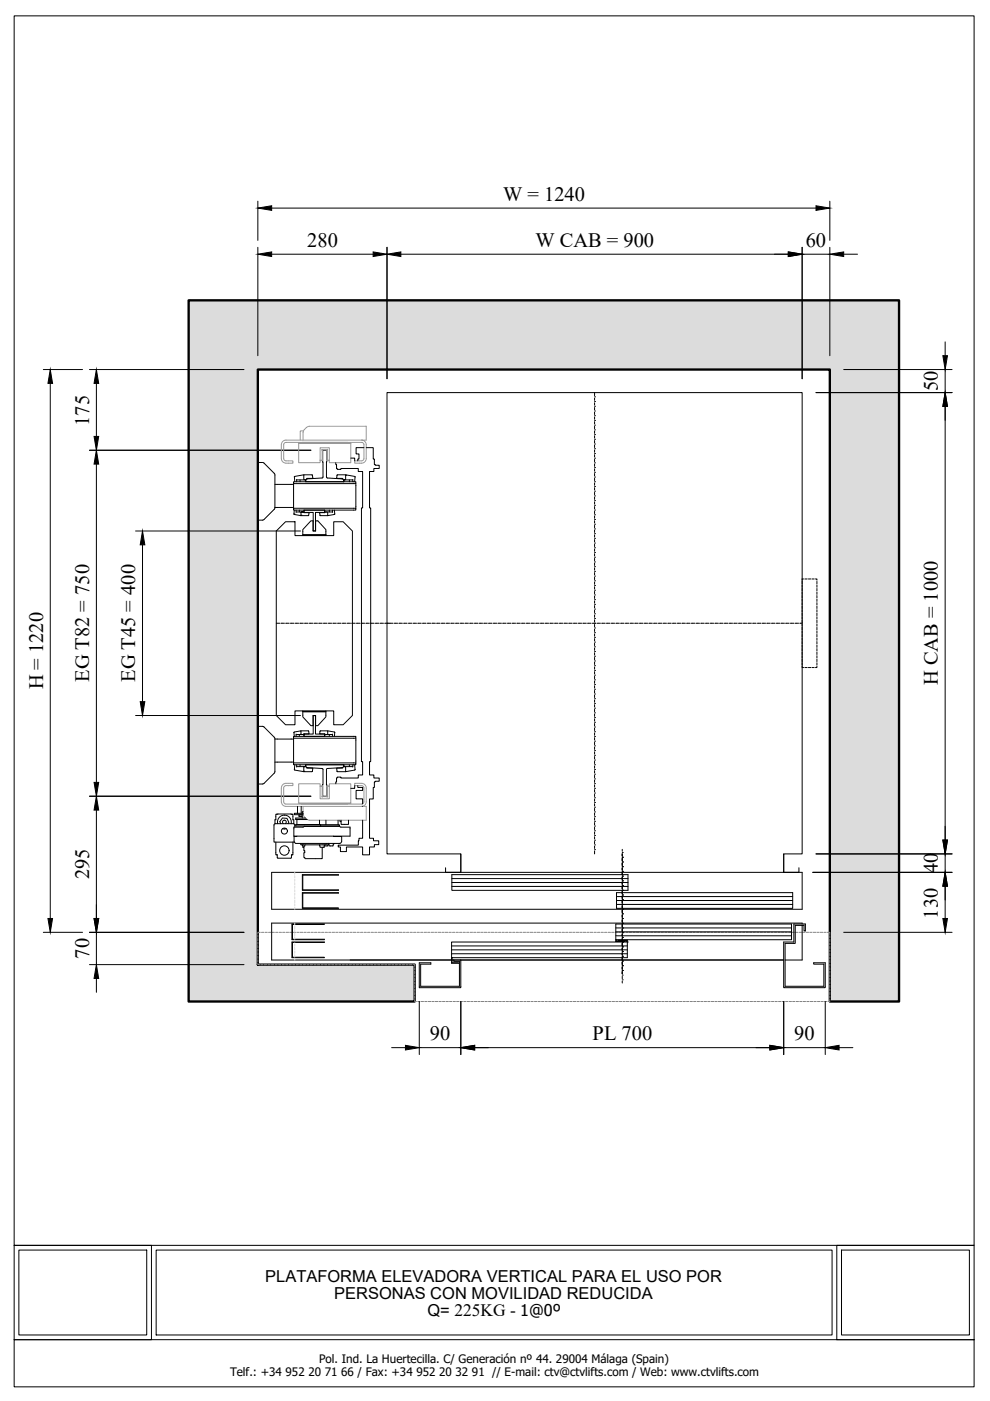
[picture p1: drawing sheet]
<svg xmlns="http://www.w3.org/2000/svg" width="210mm" height="297mm" viewBox="0 0 210 297" stroke-linecap="round" stroke-linejoin="round" font-family="sans-serif">
<!-- layer: CABINA -->
<g fill="none" stroke="#000" stroke-width=".21">
<path d="M170.1 123.3v.5M170.1 124v.5M170.1 124.8v.5M170.1 125.5v.5M170.1 126.3v.5M170.1 127v.5M170.1 127.8v.5M170.1 128.5v.5M170.1 129.3v.5M170.1 130v.5M170.1 130.8v.5M170.1 131.5v.5"/>
<path d="M170.1 132.3v.5M170.1 133v.5M170.1 133.8v.5M170.1 134.5v.5M170.1 135.3v.5M170.1 136v.5M170.1 136.8v.5M170.1 137.5v.5M170.1 138.3v.5M170.1 139v.5M170.1 139.8v.5M170.4 122.8h-.3v.2"/>
<path d="M170.6 122.8h.5M171.4 122.8h.5M172.1 122.8h.5M172.9 122.8h.3v.2M173.2 123.3v.5M173.2 124v.5M173.2 124.8v.5M173.2 125.5v.5M173.2 126.3v.5M173.2 127v.5M173.2 127.8v.5M173.2 128.5v.5"/>
<path d="M173.2 129.3v.5M173.2 130v.5M173.2 130.8v.5M173.2 131.5v.5M173.2 132.3v.5M173.2 133v.5M173.2 133.8v.5M173.2 134.5v.5M173.2 135.3v.5M173.2 136v.5M173.2 136.8v.5M173.2 137.5v.5"/>
<path d="M173.2 138.3v.5M173.2 139v.5M173.2 139.8v.5M170.1 141.3v.2h.3M170.1 140.5v.5M170.6 141.5h.5M171.4 141.5h.5M172.1 141.5h.5M173.2 141.3v.2h-.3M173.2 140.5v.5M94.5 184v1h3.2v-4h-15.6v-97.8h88v97.8h-3.9v4h3.2v-1"/>
</g>
<!-- layer: SOMBREADO -->
<g fill="#dcdcdc" stroke="#dcdcdc" stroke-width=".21">
<path d="M40 63.7l150.6 14.7v-14.7zM40 63.7l150.6 14.7h-150.6z"/>
<path d="M175.9 78.4l14.7 119.3v-119.3zM175.9 78.4l14.7 119.3h-14.7z"/>
<path d="M40 78.4l14.7 119.3v-119.3zM40 78.4l14.7 119.3h-14.7z"/>
<path d="M40 197.7l14.7 6.8v-6.8zM40 197.7l14.7 6.8h-14.7z"/>
<path d="M175.9 197.7l14.7 14.6v-14.6zM175.9 197.7l14.7 14.6h-14.7z"/>
<path d="M40 204.5l47.9 7.8v-7.8zM40 204.5l47.9 7.8h-47.9z"/>
</g>
<!-- layer: MUROS -->
<path d="M40 63.7h150.6v148.6h-14.7v-133.9h-121.2v126.1h33.2v7.8h-47.9z" fill="none" stroke="#000" stroke-width=".5"/>
<!-- layer: AUX-0 -->
<g fill="none" stroke="#808080" stroke-width=".21">
<path d="M54.7 198.2v.5M54.7 199v.5M54.7 199.7v.5M55.2 197.7h-.5v.3M55.4 197.7h.5M56.2 197.7h.5M56.9 197.7h.5M57.7 197.7h.5M58.4 197.7h.5M59.2 197.7h.5M59.9 197.7h.5M60.7 197.7h.5"/>
<path d="M61.4 197.7h.5M62.2 197.7h.5M62.9 197.7h.5M63.7 197.7h.5M64.4 197.7h.5M65.2 197.7h.5M65.9 197.7h.5M66.7 197.7h.5M67.4 197.7h.5M68.2 197.7h.5M68.9 197.7h.5M69.7 197.7h.5"/>
<path d="M70.4 197.7h.5M71.2 197.7h.5M71.9 197.7h.5M72.7 197.7h.5M73.4 197.7h.5M74.2 197.7h.5M74.9 197.7h.5M75.7 197.7h.5M76.4 197.7h.5M77.2 197.7h.5M77.9 197.7h.5M78.7 197.7h.5"/>
<path d="M79.4 197.7h.5M80.2 197.7h.5M80.9 197.7h.5M81.7 197.7h.5M82.4 197.7h.5M83.2 197.7h.5M83.9 197.7h.5M84.7 197.7h.5M85.4 197.7h.5M86.2 197.7h.5M86.9 197.7h.5M87.7 197.7h.5"/>
<path d="M88.4 197.7h.5M89.2 197.7h.5M89.9 197.7h.5M90.7 197.7h.5M91.4 197.7h.5M92.2 197.7h.5M92.9 197.7h.5M93.7 197.7h.5M94.4 197.7h.5M95.2 197.7h.5M95.9 197.7h.5M96.7 197.7h.5"/>
<path d="M97.4 197.7h.5M98.2 197.7h.5M98.9 197.7h.5M99.7 197.7h.5M100.4 197.7h.5M101.2 197.7h.5M101.9 197.7h.5M102.7 197.7h.5M103.4 197.7h.5M104.2 197.7h.5M104.9 197.7h.5M105.7 197.7h.5"/>
<path d="M106.4 197.7h.5M107.2 197.7h.5M107.9 197.7h.5M108.7 197.7h.5M109.4 197.7h.5M110.2 197.7h.5M110.9 197.7h.5M111.7 197.7h.5M112.4 197.7h.5M113.2 197.7h.5M113.9 197.7h.5M114.7 197.7h.5"/>
<path d="M115.4 197.7h.5M116.2 197.7h.5M116.9 197.7h.5M117.7 197.7h.5M118.4 197.7h.5M119.2 197.7h.5M119.9 197.7h.5M120.7 197.7h.5M121.4 197.7h.5M122.2 197.7h.5M122.9 197.7h.5M123.7 197.7h.5"/>
<path d="M124.4 197.7h.5M125.2 197.7h.5M125.9 197.7h.5M126.7 197.7h.5M127.4 197.7h.5M128.2 197.7h.5M128.9 197.7h.5M129.7 197.7h.5M130.4 197.7h.5M131.2 197.7h.5M131.9 197.7h.5M132.7 197.7h.5"/>
<path d="M133.4 197.7h.5M134.2 197.7h.5M134.9 197.7h.5M135.7 197.7h.5M136.4 197.7h.5M137.2 197.7h.5M137.9 197.7h.5M138.7 197.7h.5M139.4 197.7h.5M140.2 197.7h.5M140.9 197.7h.5M141.7 197.7h.5"/>
<path d="M142.4 197.7h.5M143.2 197.7h.5M143.9 197.7h.5M144.7 197.7h.5M145.4 197.7h.5M146.2 197.7h.5M146.9 197.7h.5M147.7 197.7h.5M148.4 197.7h.5M149.2 197.7h.5M149.9 197.7h.5M150.7 197.7h.5"/>
<path d="M151.4 197.7h.5M152.2 197.7h.5M152.9 197.7h.5M153.7 197.7h.5M154.4 197.7h.5M155.2 197.7h.5M155.9 197.7h.5M156.7 197.7h.5M157.4 197.7h.5M158.2 197.7h.5M158.9 197.7h.5M159.7 197.7h.5"/>
<path d="M160.4 197.7h.5M161.2 197.7h.5M161.9 197.7h.5M162.7 197.7h.5M163.4 197.7h.5M164.2 197.7h.5M164.9 197.7h.5M165.7 197.7h.5M166.4 197.7h.5M167.2 197.7h.5M167.9 197.7h.5M168.7 197.7h.5"/>
<path d="M169.4 197.7h.5M170.2 197.7h.5M170.9 197.7h.5M171.7 197.7h.5M172.4 197.7h.5M173.2 197.7h.5M173.9 197.7h.5M174.7 197.7h.5M175.4 197.7h.5v.4M175.9 198.4v.5M175.9 199.1v.5M175.9 199.9v.5"/>
<path d="M54.7 204.2v.3h.3M54.7 200.5v.5M54.7 201.2v.5M54.7 202v.5M54.7 202.7v.5M54.7 203.5v.5M55.3 204.5h.5M56 204.5h.5M56.8 204.5h.5M57.5 204.5h.5M58.3 204.5h.5M59 204.5h.5"/>
<path d="M59.8 204.5h.5M60.5 204.5h.5M61.3 204.5h.5M62 204.5h.5M62.8 204.5h.5M63.5 204.5h.5M64.3 204.5h.5M65 204.5h.5M65.8 204.5h.5M66.5 204.5h.5M67.3 204.5h.5M68 204.5h.5"/>
<path d="M68.8 204.5h.5M69.5 204.5h.5M70.3 204.5h.5M71 204.5h.5M71.8 204.5h.5M72.5 204.5h.5M73.3 204.5h.5M74 204.5h.5M74.8 204.5h.5M75.5 204.5h.5M76.3 204.5h.5M77 204.5h.5"/>
<path d="M77.8 204.5h.5M78.5 204.5h.5M79.3 204.5h.5M80 204.5h.5M80.8 204.5h.5M81.5 204.5h.5M82.3 204.5h.5M83 204.5h.5M83.8 204.5h.5M84.5 204.5h.5M85.3 204.5h.5M86 204.5h.5"/>
<path d="M86.8 204.5h.5M87.5 204.5h.4v.4M87.9 211.9v.4h.4M87.9 205.2v.5M87.9 205.9v.5M87.9 206.7v.5M87.9 207.4v.5M87.9 208.2v.5M87.9 208.9v.5M87.9 209.7v.5M87.9 210.4v.5M87.9 211.2v.5"/>
<path d="M88.6 212.3h.5M89.3 212.3h.5M90.1 212.3h.5M90.8 212.3h.5M91.6 212.3h.5M92.3 212.3h.5M93.1 212.3h.5M93.8 212.3h.5M94.6 212.3h.5M95.3 212.3h.5M96.1 212.3h.5M96.8 212.3h.5"/>
<path d="M97.6 212.3h.5M98.3 212.3h.5M99.1 212.3h.5M99.8 212.3h.5M100.6 212.3h.5M101.3 212.3h.5M102.1 212.3h.5M102.8 212.3h.5M103.6 212.3h.5M104.3 212.3h.5M105.1 212.3h.5M105.8 212.3h.5"/>
<path d="M106.6 212.3h.5M107.3 212.3h.5M108.1 212.3h.5M108.8 212.3h.5M109.6 212.3h.5M110.3 212.3h.5M111.1 212.3h.5M111.8 212.3h.5M112.6 212.3h.5M113.3 212.3h.5M114.1 212.3h.5M114.8 212.3h.5"/>
<path d="M115.6 212.3h.5M116.3 212.3h.5M117.1 212.3h.5M117.8 212.3h.5M118.6 212.3h.5M119.3 212.3h.5M120.1 212.3h.5M120.8 212.3h.5M121.6 212.3h.5M122.3 212.3h.5M123.1 212.3h.5M123.8 212.3h.5"/>
<path d="M124.6 212.3h.5M125.3 212.3h.5M126.1 212.3h.5M126.8 212.3h.5M127.6 212.3h.5M128.3 212.3h.5M129.1 212.3h.5M129.8 212.3h.5M130.6 212.3h.5M131.3 212.3h.5M132.1 212.3h.5M132.8 212.3h.5"/>
<path d="M133.6 212.3h.5M134.3 212.3h.5M135.1 212.3h.5M135.8 212.3h.5M136.6 212.3h.5M137.3 212.3h.5M138.1 212.3h.5M138.8 212.3h.5M139.6 212.3h.5M140.3 212.3h.5M141.1 212.3h.5M141.8 212.3h.5"/>
<path d="M142.6 212.3h.5M143.3 212.3h.5M144.1 212.3h.5M144.8 212.3h.5M145.6 212.3h.5M146.3 212.3h.5M147.1 212.3h.5M147.8 212.3h.5M148.6 212.3h.5M149.3 212.3h.5M150.1 212.3h.5M150.8 212.3h.5"/>
<path d="M151.6 212.3h.5M152.3 212.3h.5M153.1 212.3h.5M153.8 212.3h.5M154.6 212.3h.5M155.3 212.3h.5M156.1 212.3h.5M156.8 212.3h.5M157.6 212.3h.5M158.3 212.3h.5M159.1 212.3h.5M159.8 212.3h.5"/>
<path d="M160.6 212.3h.5M161.3 212.3h.5M162.1 212.3h.5M162.8 212.3h.5M163.6 212.3h.5M164.3 212.3h.5M165.1 212.3h.5M165.8 212.3h.5M166.6 212.3h.5M167.3 212.3h.5M168.1 212.3h.5M168.8 212.3h.5"/>
<path d="M169.6 212.3h.5M170.3 212.3h.5M171.1 212.3h.5M171.8 212.3h.5M172.6 212.3h.5M173.3 212.3h.5M174.1 212.3h.5M174.8 212.3h.5M175.9 211.9v.4h-.3M175.9 200.6v.5M175.9 201.4v.5M175.9 202.1v.5"/>
<path d="M175.9 202.9v.5M175.9 203.6v.5M175.9 204.4v.5M175.9 205.1v.5M175.9 205.9v.5M175.9 206.6v.5M175.9 207.4v.5M175.9 208.1v.5M175.9 208.9v.5M175.9 209.6v.5M175.9 210.4v.5M175.9 211.1v.5"/>
</g>
<!-- layer: EJES -->
<g fill="none" stroke="#000" stroke-width=".21">
<path d="M126.1 84.1h.1M126.1 85.1h.1M126.1 86.1h.1M126.1 87.1h.1M126.1 88.1h.1M126.1 89.1h.1M126.1 90.1h.1M126.1 91.1h.1M126.1 92.1h.1M126.1 93.1h.1M126.1 94.1h.1M126.1 95.1h.1"/>
<path d="M126.1 96.1h.1M126.1 97.1h.1M126.1 98.1h.1M126.1 99.1h.1M126.1 83.2v.7M126.1 84.4v.5M126.1 85.4v.5M126.1 86.4v.5M126.1 87.4v.5M126.1 88.4v.5M126.1 89.4v.5M126.1 90.4v.5"/>
<path d="M126.1 91.4v.5M126.1 92.4v.5M126.1 93.4v.5M126.1 94.4v.5M126.1 95.4v.5M126.1 96.4v.5M126.1 97.4v.5M126.1 98.4v.5M126.1 99.4v.5M126.1 100.1h.1M126.1 101.1h.1M126.1 102.1h.1"/>
<path d="M126.1 103.1h.1M126.1 104.1h.1M126.1 105.1h.1M126.1 106.1h.1M126.1 107.1h.1M126.1 108.1h.1M126.1 109.1h.1M126.1 110.1h.1M126.1 111.1h.1M126.1 112.1h.1M126.1 113.1h.1M126.1 114.1h.1"/>
<path d="M126.1 115.1h.1M126.1 116.1h.1M126.1 117.1h.1M126.1 118.1h.1M126.1 119.1h.1M126.1 100.4v.5M126.1 101.4v.5M126.1 102.4v.5M126.1 103.4v.5M126.1 104.4v.5M126.1 105.4v.5M126.1 106.4v.5"/>
<path d="M126.1 107.4v.5M126.1 108.4v.5M126.1 109.4v.5M126.1 110.4v.5M126.1 111.4v.5M126.1 112.4v.5M126.1 113.4v.5M126.1 114.4v.5M126.1 115.4v.5M126.1 116.4v.5M126.1 117.4v.5M126.1 118.4v.5"/>
<path d="M126.1 119.4v.5M58.6 132.1h.7M59.6 132.1h.1M59.8 132.1h.5M60.6 132.1h.1M60.8 132.1h.5M61.6 132.1h.1M61.8 132.1h.5M62.6 132.1h.1M62.8 132.1h.5M63.6 132.1h.1M63.8 132.1h.5"/>
<path d="M64.6 132.1h.1M64.8 132.1h.5M65.6 132.1h.1M65.8 132.1h.5M66.6 132.1h.1M66.8 132.1h.5M67.6 132.1h.1M67.8 132.1h.5M68.6 132.1h.1M68.8 132.1h.5M69.6 132.1h.1M69.8 132.1h.5"/>
<path d="M70.6 132.1h.1M70.8 132.1h.5M71.6 132.1h.1M71.8 132.1h.5M72.6 132.1h.1M72.8 132.1h.5M73.6 132.1h.1M73.8 132.1h.5M74.6 132.1h.1M74.8 132.1h.5M75.6 132.1h.1M75.8 132.1h.5"/>
<path d="M76.6 132.1h.1M76.8 132.1h.5M77.6 132.1h.1M77.8 132.1h.5M78.6 132.1h.1M78.8 132.1h.5M79.6 132.1h.1M79.8 132.1h.5M80.6 132.1h.1M80.8 132.1h.5M81.6 132.1h.1M81.8 132.1h.7"/>
<path d="M82.6 132.1h.1M82.8 132.1h.5M83.6 132.1h.1M83.8 132.1h.5M84.6 132.1h.1M84.8 132.1h.5M85.6 132.1h.1M85.8 132.1h.5M86.6 132.1h.1M86.8 132.1h.5M87.6 132.1h.1M87.8 132.1h.5"/>
<path d="M88.6 132.1h.1M88.8 132.1h.5M89.6 132.1h.1M89.8 132.1h.5M90.6 132.1h.1M90.8 132.1h.5M91.6 132.1h.1M91.8 132.1h.5M92.6 132.1h.1M92.8 132.1h.5M93.6 132.1h.1M93.8 132.1h.5"/>
<path d="M94.6 132.1h.1M94.8 132.1h.5M95.6 132.1h.1M95.8 132.1h.5M96.6 132.1h.1M96.8 132.1h.5M97.6 132.1h.1M97.8 132.1h.5M98.6 132.1h.1M98.8 132.1h.5M99.6 132.1h.1M99.8 132.1h.5"/>
<path d="M100.6 132.1h.1M100.8 132.1h.5M101.6 132.1h.1M101.8 132.1h.5M102.6 132.1h.1M102.8 132.1h.5M103.6 132.1h.1M103.8 132.1h.5M104.6 132.1h.1M104.8 132.1h.5M105.6 132.1h.1M105.8 132.1h.5"/>
<path d="M106.6 132.1h.1M106.8 132.1h.5M107.6 132.1h.1M107.8 132.1h.5M108.6 132.1h.1M108.8 132.1h.5M109.6 132.1h.1M109.8 132.1h.5M110.6 132.1h.1M110.8 132.1h.5M111.6 132.1h.1M111.8 132.1h.5"/>
<path d="M112.6 132.1h.1M112.8 132.1h.5M113.6 132.1h.1M113.8 132.1h.5M114.6 132.1h.1M114.8 132.1h.5M115.6 132.1h.1M115.8 132.1h.5M116.6 132.1h.1M116.8 132.1h.5M117.6 132.1h.1M117.8 132.1h.5"/>
<path d="M118.6 132.1h.1M118.8 132.1h.5M119.6 132.1h.1M119.8 132.1h.5M120.6 132.1h.1M120.8 132.1h.5M121.6 132.1h.1M121.8 132.1h.5M122.6 132.1h.1M122.8 132.1h.5M123.6 132.1h.1M123.8 132.1h.5"/>
<path d="M124.6 132.1h.1M124.8 132.1h.5M125.6 132.1h.1M125.8 132.1h.5M126.1 120.1h.1M126.1 121.1h.1M126.1 122.1h.1M126.1 123.1h.1M126.1 124.1h.1M126.1 125.1h.1M126.1 126.1h.1M126.1 127.1h.1"/>
<path d="M126.1 128.1h.1M126.1 129.1h.1M126.1 130.1h.1M126.1 131.1h.1M126.1 132.1h.1M126.1 133.1h.1M126.1 134.1h.1M126.1 135.1h.1M126.1 136.1h.1M126.1 137.1h.1M126.1 138.1h.1M126.1 139.1h.1"/>
<path d="M126.1 120.4v.5M126.1 121.4v.5M126.1 122.4v.5M126.1 123.4v.5M126.1 124.4v.5M126.1 125.4v.5M126.1 126.4v.5M126.1 127.4v.5M126.1 128.4v.5M126.1 129.4v.5M126.1 130.4v.5M126.1 131.4v.5"/>
<path d="M126.1 132.4v.5M126.1 133.4v.5M126.1 134.4v.5M126.1 135.4v.5M126.1 136.4v.5M126.1 137.4v.5M126.1 138.4v.5M126.1 139.4v.5M126.6 132.1h.1M126.8 132.1h.5M127.6 132.1h.1M127.8 132.1h.5"/>
<path d="M128.6 132.1h.1M128.8 132.1h.5M129.6 132.1h.1M129.8 132.1h.5M130.6 132.1h.1M130.8 132.1h.5M131.6 132.1h.1M131.8 132.1h.5M132.6 132.1h.1M132.8 132.1h.5M133.6 132.1h.1M133.8 132.1h.5"/>
<path d="M134.6 132.1h.1M134.8 132.1h.5M135.6 132.1h.1M135.8 132.1h.5M136.6 132.1h.1M136.8 132.1h.5M137.6 132.1h.1M137.8 132.1h.5M138.6 132.1h.1M138.8 132.1h.5M139.6 132.1h.1M139.8 132.1h.5"/>
<path d="M140.6 132.1h.1M140.8 132.1h.5M141.6 132.1h.1M141.8 132.1h.5M142.6 132.1h.1M142.8 132.1h.5M143.6 132.1h.1M143.8 132.1h.5M144.6 132.1h.1M144.8 132.1h.5M145.6 132.1h.1M145.8 132.1h.5"/>
<path d="M146.6 132.1h.1M146.8 132.1h.5M147.6 132.1h.1M147.8 132.1h.5M148.6 132.1h.1M148.8 132.1h.5M149.6 132.1h.1M149.8 132.1h.5M150.6 132.1h.1M150.8 132.1h.5M151.6 132.1h.1M151.8 132.1h.5"/>
<path d="M152.6 132.1h.1M152.8 132.1h.5M153.6 132.1h.1M153.8 132.1h.5M154.6 132.1h.1M154.8 132.1h.5M155.6 132.1h.1M155.8 132.1h.5M156.6 132.1h.1M156.8 132.1h.5M157.6 132.1h.1M157.8 132.1h.5"/>
<path d="M158.6 132.1h.1M158.8 132.1h.5M159.6 132.1h.1M159.8 132.1h.5M160.6 132.1h.1M160.8 132.1h.5M161.6 132.1h.1M161.8 132.1h.5M162.6 132.1h.1M162.8 132.1h.5M163.6 132.1h.1M163.8 132.1h.5"/>
<path d="M164.6 132.1h.1M164.8 132.1h.5M165.6 132.1h.1M165.8 132.1h.5M166.6 132.1h.1M166.8 132.1h.5M167.6 132.1h.1M167.8 132.1h.5M168.6 132.1h.1M168.8 132.1h.5M169.6 132.1h.1M169.8 132.1h.3"/>
<path d="M126.1 140.1h.1M126.1 141.1h.1M126.1 142.1h.1M126.1 143.1h.1M126.1 144.1h.1M126.1 145.1h.1M126.1 146.1h.1M126.1 147.1h.1M126.1 148.1h.1M126.1 149.1h.1M126.1 150.1h.1M126.1 151.1h.1"/>
<path d="M126.1 152.1h.1M126.1 153.1h.1M126.1 154.1h.1M126.1 155.1h.1M126.1 156.1h.1M126.1 157.1h.1M126.1 158.1h.1M126.1 159.1h.1M126.1 140.4v.5M126.1 141.4v.5M126.1 142.4v.5M126.1 143.4v.5"/>
<path d="M126.1 144.4v.5M126.1 145.4v.5M126.1 146.4v.5M126.1 147.4v.5M126.1 148.4v.5M126.1 149.4v.5M126.1 150.4v.5M126.1 151.4v.5M126.1 152.4v.5M126.1 153.4v.5M126.1 154.4v.5M126.1 155.4v.5"/>
<path d="M126.1 156.4v.5M126.1 157.4v.5M126.1 158.4v.5M126.1 159.4v.5M126.1 160.1h.1M126.1 161.1h.1M126.1 162.1h.1M126.1 163.1h.1M126.1 164.1h.1M126.1 165.1h.1M126.1 166.1h.1M126.1 167.1h.1"/>
<path d="M126.1 168.1h.1M126.1 169.1h.1M126.1 170.1h.1M126.1 171.1h.1M126.1 172.1h.1M126.1 173.1h.1M126.1 174.1h.1M126.1 175.1h.1M126.1 176.1h.1M126.1 177.1h.1M126.1 178.1h.1M126.1 179.1h.1"/>
<path d="M126.1 160.4v.5M126.1 161.4v.5M126.1 162.4v.5M126.1 163.4v.5M126.1 164.4v.5M126.1 165.4v.5M126.1 166.4v.5M126.1 167.4v.5M126.1 168.4v.5M126.1 169.4v.5M126.1 170.4v.5M126.1 171.4v.5"/>
<path d="M126.1 172.4v.5M126.1 173.4v.5M126.1 174.4v.5M126.1 175.4v.5M126.1 176.4v.5M126.1 177.4v.5M126.1 178.4v.5M126.1 179.4v.5M126.1 180.1h.1M126.1 180.4v.6M131.9 180.7h.1M131.9 181.7h.1"/>
<path d="M131.9 182.7h.1M131.9 183.7h.1M131.9 184.7h.1M131.9 185.7h.1M131.9 186.7h.1M131.9 187.8h.1M131.9 188.8h.1M131.9 189.8h.1M131.9 190.7h.1M131.9 191.7h.1M131.9 192.7h.1M131.9 193.7h.1"/>
<path d="M131.9 194.7h.1M131.9 195.7h.1M131.9 196.7h.1M131.9 197.7h.1M131.9 198.7h.1M131.9 199.7h.1M131.9 184.8h.1M131.9 185.8h.1M131.9 191.8h.1M131.9 192.8h.1M131.9 199.8h.1M131.9 180.1v.4"/>
<path d="M131.9 181v.5M131.9 182v.5M131.9 183v.5M131.9 184v.5M131.9 185v.5M131.9 186v.5M131.9 187v.5M131.9 188v.5M131.9 189v.5M131.9 190v.5M131.9 191v.5M131.9 192v.5"/>
<path d="M131.9 193v.5M131.9 194v.5M131.9 195v.5M131.9 196v.5M131.9 197v.5M131.9 198v.5M131.9 199v.5M131.9 200.7h.1M131.9 201.7h.1M131.9 202.7h.1M131.9 203.7h.1M131.9 204.7h.1"/>
<path d="M131.9 205.7h.1M131.9 206.7h.1M131.9 207.7h.1M131.9 200v.5M131.9 201v.5M131.9 202v.5M131.9 203v.5M131.9 204v.5M131.9 205v.5M131.9 206v.5M131.9 207v.5M131.9 208v.4"/>
</g>
<!-- layer: COTAS -->
<g fill="none" stroke="#000" stroke-width=".21">
<path d="M54.7 42.7v8.3M54.7 52.4v23M57.6 44.1h115.4M57.6 53.9h21.5M82.1 52.4v27.9M85 53.9h82.1M170.1 53.9h5.8M170.1 52.4v27.9M175.9 42.7v8.3M175.9 52.4v23M178.9 53.9h2.9M9.2 78.4h8.3"/>
<path d="M19 78.4h32.7M178.9 78.4h23M200.4 72.5v2.9M200.4 78.4v4.8M10.7 81.3v113.4M19 95.5h46.9M20.4 81.3v11.2M20.4 98.4v67.5M173 83.2h28.9M200.4 86.2v91.9M28.7 112.6h35M30.2 115.5v33.3"/>
<path d="M28.7 151.7h35M19 168.8h46.9M20.4 171.8v22.9M9.2 197.7h8.3M19 197.7h32.7M20.4 197.7v6.8M172.3 185h29.6M173 181h28.9M178.9 197.7h23M200.4 181v4M200.4 187.9v6.8M19 204.5h32.7"/>
<path d="M20.4 207.5v2.9M88.9 212.3v11.3M97.7 212.3v11.3M166.2 212.3v11.3M175 212.3v11.3M83 222.1h3M88.9 222.1h8.8M100.6 222.1h62.6M166.2 222.1h8.8M177.9 222.1h2.9"/>
</g>
<g fill="#000" stroke="#000" stroke-width=".21">
<path d="M54.7 44.1l2.9-.5v1zM54.7 53.9l2.9-.5v1zM79.1 53.4l3 .5-3 .5zM82.1 53.9l2.9-.5v1zM167.1 53.4l3 .5-3 .5zM173 43.6l2.9 .5-2.9 .5zM175.9 53.9l3-.5v1zM199.9 75.4h1l-.5 3zM10.7 78.4l.4 2.9h-.9zM20.4 78.4l.5 2.9h-1zM19.9 92.5h1l-.5 3zM20.4 95.5l.5 2.9h-1z"/>
<path d="M200.4 83.2l.5 3h-1zM30.2 112.6l.5 2.9h-1zM29.7 148.8h1l-.5 2.9zM19.9 165.9h1l-.5 2.9zM20.4 168.8l.5 3h-1zM199.9 178.1h1l-.5 2.9zM10.2 194.7h.9l-.4 3zM19.9 194.7h1l-.5 3zM200.4 185l.5 2.9h-1zM199.9 194.7h1l-.5 3zM20.4 204.5l.5 3h-1zM86 221.6l2.9 .5-2.9 .5z"/>
<path d="M97.7 222.1l2.9-.5v1zM163.2 221.6l3 .5-3 .5zM175 222.1l2.9-.5v1z"/>
</g>
<!-- layer: SOPORTES -->
<g fill="none" stroke="#000" stroke-width=".21">
<path d="M54.7 98.1h.9l.4 .1 2.1 2.2 .2 .3v7.1l-2.3 2.3-.4 .2h-.9zM58.3 107.6h3.9M58.3 102.7h3.9M62.2 102.1h13.2v.4h-13.2zM62.2 107.8h13.2v.4h-13.2zM62.2 102.5v5.3M62.3 109h.1M62.4 108.2l-.1 .8M62.4 101.1h.1M62.4 101.1l.1 1M62.8 108.5h1.5l-.5 .1v.7l-1.5-.3M62.8 108.2v.4"/>
<path d="M62.9 101.6v.5M63.5 108.2v.3M63.6 101.7v.4M63.8 109.2h.1M64.3 108.5l.1 .2h1.1l-.1 .5M64.4 100.7l-2 .4M64.4 108.2v.5M64.8 101.7v.4M65.4 109.2l-1.6 .1M65.4 109.2h.1M66.2 101.4h-1.2v.2M66.2 100.8h.1"/>
<path d="M66.2 100.8l-1.8-.1v.9l.5 .1h-2M66.2 100.8v.6M67.9 109.2h.1M68.8 108.7l.1-.2 .6 .1v.7l-1.6-.1M68.8 108.7h-1l.1 .5M68.8 108.2v.5M69 108.5h1.5M69.8 108.2v.3M70.5 108.2v.4M70.9 109.1l-1.4 .2M70.9 108.2l.1 .8M71 109h.1"/>
<path d="M71 109l-.1 .1M71.5 100.8v.6M71.5 100.8h.1M71.5 101.4h1.1l.1 .2M72.9 101.7v.4M73.3 100.8h.1M73.3 100.8v.9h-.5h2M73.3 100.8l2 .3M73.3 100.7l-1.8 .1M74.1 101.7v.4M74.8 101.6v.5M75.3 101.1l-.1 1"/>
<path d="M75.3 101.1h.1M75.4 102.5v5.3M54.7 154l1.3 .1 2.1 2.2 .2 .4v7.1l-2.3 2.3-.4 .1h-.9zM58.3 156.7h3.9M62.2 156.1h13.2v.4h-13.2zM62.2 156.5v5.3M62.3 155.3l.1 .8M62.3 155.3h.1M62.3 155.3l1.5-.3v.7h.5h-1.5M62.8 155.6v.5M63.5 155.7v.4M63.8 155h1.6"/>
<path d="M64.4 155.6v.5M65.4 155.1l.1 .5h-1.1l-.1 .1M65.4 155v.1M67.9 155v.1M67.9 155h1.6v.6l-.6 .1-.1-.1h-.9zM68.8 155.6v.5M69 155.7h1.5M69.5 155l1.4 .2M69.8 155.7v.4M70.5 155.6v.5M70.9 155.2l.1 .1M71 155.3l-.1 .8"/>
<path d="M71 155.3h.1M75.4 156.5v5.3M58.3 161.6h3.9M62.2 161.8h13.2v.3h-13.2zM62.4 163.2h.1M62.4 163.2l2 .3M62.5 162.1l-.1 1.1M62.9 162.5h2l-.5 .1v.9M62.9 162.1v.5M63.6 162.1v.4M64.4 163.5h.1M64.8 162.1v.4"/>
<path d="M65 162.7v.2h1.3l-.1 .6M66.2 163.5l-1.8 .1M71.5 163.5h.1M72.7 162.7l-.1 .2h-1.2l.1 .6M72.9 162.1v.4M74.1 162.1v.4M74.8 162.5h-2l.5 .1v1l-1.8-.1M74.8 162.1v.5M75.2 162.1l.1 1.1M75.3 163.2l-2 .4M75.3 163.2h.1"/>
</g>
<!-- layer: LIMITADOR LUEZAR LM12CD -->
<g fill="none" stroke="#000" stroke-width=".21">
<path d="M62.7 174.9v.3h5.3v-.3M62.7 173.7l.2 .1M62.7 173.7h2.4M62.7 174.9h5.3M62.9 177.3l-.6 .1 .1 1.1 .3 .3h9.3l.4-.2v-1.2l-1.7-.1M62.9 174.8l-.2 .1M62.9 173.8v1M62.9 173.8h2.2M62.9 174.8h4.8M63.1 171v1.4M63.4 172.7v.1M63.8 178.8v.3h5.4v-.3"/>
<path d="M63.9 171v1.4M64.1 172.8h-.7v.3h.7M64.1 172.7v.7M64.2 179.1v.5h.2M64.3 172.1l-.2 .2 .2 .1h-1.9v.3h1.9M64.5 175.2h7.5M64.5 175.2l-.2 .2h-2v1.9h11.9v-1.9h-1.9l-.3-.2M64.5 175.2h.1M64.7 179.1l-.1 .3h-.2v1h.2v.4h-.2v1h.2l.1 .3h3.6v-2.5M64.8 173.4h-2.1v.3M67.7 173.9v.9l.3 .1M67.8 179.1v.2"/>
<path d="M68 174.9h3.8h.2v.3M68 174.9h4M68.8 179.1l.1 .2-.3 .3h-.8v-.3M69.1 173.9v1M69.6 178.8l-.1 .5-.8 .1M69.7 178.8l-.1 .1M70.7 178.8l.1 .2-.2 .4-.8-.1-.2-.3M71.7 173.9v1M72.1 173.9v.2l.2 .1M72.3 173.9v.9h1.6v-.9"/>
</g>
<!-- layer: GUIAS -->
<path d="M64.4 108.2h4.4v.4h-1.9v4h-.5v-4h-2zM65.2 101.5l3.2-.2 .1-5.8 .8 .1v5.7l3.2 .2M65.2 101.5a.47 .47 0 0 0-.4 .6h8.1a.46 .46 0 0 0-.4-.6M66.4 151.7h.5v3.9h1.9v.5h-4.4v-.5h2zM64.8 162.1h8.1a.46 .46 0 0 1-.4 .7l-3.2 .2v5.7l-.8 .1-.1-5.8-3.2-.3a.46 .46 0 0 1-.4-.6z" fill="none" stroke="#000" stroke-width=".21"/>
<!-- layer: CHASIS -->
<g fill="none" stroke="#989898" stroke-width=".21">
<path d="M59.7 94.3v2.9M63.3 94h11.1v4.1h-4.6v-3.2h-1.9v3.2h-4.6zM63.3 94h11.1M63.3 94h.1M64 93.8l9.7 .1zM64 93.9v.1M64.3 93.3v-1.5a1.68 1.68 0 0 1 1.3-1.4h12v2.9h-17a.98 .98 0 0 0-.9 1M64.3 91.4h-.6v1.9M67.9 97.6l.4 .1M67.9 97.7h.4M68.3 95.5v2.2M68.3 95.5l.1 2.1"/>
<path d="M68.3 95.5v-.2h1.1v.2M69.3 97.6l.1 .1zM69.4 95.5v2.1h.4M69.4 95.5l-.1 2.1M69.4 97.7h.4M73.7 93.9v.1M74.4 94h.1M76.7 93.8l-16.3 .1-.3 .4 .1 3.2 .4 .2h1.5v.5a2.79 2.79 0 0 1-2.2-.3l-.2-.7M76.7 97.7h-1.5v.5h1.5M76.7 93.8l.4 .2 .1 .3v2.9l-.3 .4-.2 .1M76.7 93.3a.98 .98 0 0 1 .9 1v2.9a.98 .98 0 0 1-.9 1M76.9 93.3h.1"/>
<path d="M59.7 167.1v2.9M59.7 167.1a1.09 1.09 0 0 1 1.4-1h1v.5h-1.5l-.4 .2-.1 3.2 .3 .4 16.3 .1M59.7 170a.98 .98 0 0 0 .9 1M60.6 171h17v2.9h-12a1.68 1.68 0 0 1-1.3-1.4v-1.5M63.3 166.2h4.6v3.2h1.9v-3.2h4.6v4.1h-11.1zM63.3 170.3h11.1M63.3 170.3h.1M64 170.3h9.7M64 170.4h9.7M67.9 166.7h.4v2.1M67.9 166.6h.4M68.3 166.6l.1 .1z"/>
<path d="M68.3 168.8v.2h1.1v-.2M68.4 166.7l-.1 2.1M69.3 166.7l.1-.1v2.2M69.4 166.6h.4M69.8 166.7h-.4v2.1M74.4 170.3h.1M76.7 166.1h-1.5v.5h1.5M76.7 166.6h.2l.3 .5v2.9l-.3 .4-.2 .1M76.7 166.1a.98 .98 0 0 1 .9 1v2.9a.98 .98 0 0 1-.9 1"/>
</g>
<!-- layer: CWT -->
<path d="M58.6 112.6l1.9-2h2v3h8.3v-3h2l1.9 2v39.1l-1.9 2h-2v-3h-8.3v3h-2l-1.9-2zM64.2 113.5l4.9 .1M64.2 113.4v-1.1l1.7-1.9h.5v2.2h.5v-2.2h.5l1.7 1.9v1.2M64.2 113.5v.1M69.1 113.4l-4.9 .1M64.2 150.8l4.9 .1zM64.2 150.9v1.1l1.7 1.9h.5v-2.2h.5v2.2h.5l1.7-1.9v-1.1M64.2 150.7v.1M69.1 150.7v.1" fill="none" stroke="#000" stroke-width=".21"/>
<!-- layer: TIMONERIA -->
<path d="M71.2 98.1l.3 1.4h.8v-.2h3.7v.7h.9v7.7h-.3v53.8h.3v2.8h-.9v.7h-3.7v-.2h-.8l-.3 1.4M74.4 97.1h.8v.6M77.2 94.9h-1.7v1.3h.6v1.1h-.2v.4M77.6 94.9h1.5v2.4h.3v1.2h.2v.1h.8v.7h-1.1v.7h-1v7.7h.3v53.8h-.3v2.8h1v.7h1.1v.6h-.8v.2h-.2v1.2h-.3v2.4h-.8v8.3h.9v.6h1.1v.8h-.9v.5h-1.1v1.6h-1.4v-1.6h-3.5v1h-1.2v-1h-.5v-.4h4.3l.1-1.5h.8v-3.8M75.2 166.6v.5h-.8M75.9 166.6v.4h1v.6h-1.4v1.8h1.4v1M76.9 170.9v.1" fill="none" stroke="#000" stroke-width=".21"/>
<!-- layer: TENSOR LUEZAR -->
<g fill="none" stroke="#000" stroke-width=".21">
<path d="M58.3 174.7v-.9h.2v-1.2h.4h3.2v1.2h.2v.9M58.5 178.5v2.7h.3v.6l.1 .2 2.9-.1v-.7h.3v-2.7M58.9 174.6a1.47 1.47 0 0 1 1.4-1.8 1.47 1.47 0 0 1 1.4 1.8M59.5 174.6a.8 .8 0 0 1 .1-.8 .8 .8 0 0 1 .8-.3 .5 .5 0 0 1 .7 .5l.1 .4-.1 .2M59.9 175.7h.8M60.1 174.6a.4 .4 0 0 1-.1-.6 .4 .4 0 0 1 .6 0 .4 .4 0 0 1-.1 .6M60.3 172.8h.1M60.3 175.8h.1M62.5 175.4v-.6l-.3-.2h-3.8l-.3 .3v3.6h4.3M62.5 177.3v.1"/>
<circle cx="60.3" cy="176.2" r=".64"/>
<circle cx="60.3" cy="180.3" r="1"/>
</g>
<!-- layer: PUERTA -->
<g fill="none" stroke="#000" stroke-width=".21">
<path d="M57.6 185h112.5v7.8h-112.5zM61.9 199.7h6.8l-6.7 .1v3.2h6.7h-6.8zM61.9 195.9h6.8l-6.7 .1v3.1l6.7 .1h-6.8zM64.1 189.3h7.6l-7.5 .1v3.1l7.5 .1h-7.6zM64.1 185.4h7.6l-7.5 .1v3.2l7.5 .1h-7.6zM95.7 199.7h37.2v-.3l-1.8-.1h1.9v3.7h-37.2v1.1l1.4 .1h-1.5zM95.8 187.9h37.4M95.8 187.1h37.4M95.8 186.3h37.4M95.8 185.4h37.3v3.4h-37.3zM97.7 181v4M130.6 197.6h37.2"/>
<path d="M130.6 196.7h37.2M130.6 199.2h.1M130.6 198.4h37.2M130.6 195.9h37.2v3.3h-37.1v.3l1.8 .1h-1.9zM130.7 191.8h37.4M130.7 190.9h37.4M130.7 190.1h37.4M130.7 189.3h37.4v3.3h-37.4zM133 199.7h.1M166.2 181v4M168.3 195.9h2.5v1.5h-.3v-1.2h-1.9v3.8h-2.1v9.1h8.2v-4.7h-2.2v-.3h2.5v5.3h-8.8v-9.7h2.1zM170.1 195.9v-.2h-112.5v7.8h38.1"/>
<path d="M170.1 196.2v7.3h-3.6M95.7 203h.1M95.7 200.6h37.3M95.7 201.4h37.3M95.7 202.2h37.3M95.8 203.5h70.4M96.2 203.5v.3h1.2v5.3h-8.2v-4.7h2.1v-.3h-2.4v5.3h8.8v-5.9"/>
</g>
<!-- layer: AUX-1 -->
<g fill="none" stroke="#dcdcdc" stroke-width=".21">
<path d="M62.5 185v.4M62.5 185.6v.5M62.5 186.4v.5M62.5 187.1v.5M62.5 187.9v.5M62.5 188.6v.5M62.5 189.4v.5M62.5 190.1v.5M62.5 190.9v.5M62.5 191.6v.5M62.5 192.4v.4M62.5 195.7v.4"/>
<path d="M62.5 196.4v.5M62.5 197.1v.5M62.5 197.9v.5M62.5 198.6v.5M62.5 199.4v.5M62.5 200.1v.5M62.5 200.9v.5M62.5 201.6v.5M62.5 202.4v.5M62.5 203.1v.4"/>
</g>
<!-- layer: 0 -->
<path d="M3 3.4h203.5v260.6h-203.5zM3 264h29.1v20h-29.1zM4 265h27.1v18h-27.1zM33.1 265h143.3v18h-143.3zM177.4 264h29.1v20h-29.1zM178.4 265h27.1v18h-27.1zM3 284h203.5v10h-203.5z" fill="none" stroke="#000" stroke-width=".21"/>
<g font-size="4.3">
<text x="106.7" y="42.6">W = 1240</text>
<text x="65.1" y="52.4">280</text>
<text x="113.5" y="52.4">W CAB = 900</text>
<text x="170.8" y="52.4">60</text>
<text x="198.9" y="83" transform="rotate(-90 198.9 83)">50</text>
<text x="18.9" y="90.3" transform="rotate(-90 18.9 90.3)">175</text>
<text x="9.1" y="146.2" transform="rotate(-90 9.1 146.2)">H = 1220</text>
<text x="18.9" y="144.6" transform="rotate(-90 18.9 144.6)">EG T82 = 750</text>
<text x="28.7" y="144.6" transform="rotate(-90 28.7 144.6)">EG T45 = 400</text>
<text x="198.9" y="145.3" transform="rotate(-90 198.9 145.3)">H CAB = 1000</text>
<text x="198.9" y="185.1" transform="rotate(-90 198.9 185.1)">40</text>
<text x="18.9" y="186.4" transform="rotate(-90 18.9 186.4)">295</text>
<text x="198.9" y="194.7" transform="rotate(-90 198.9 194.7)">130</text>
<text x="18.9" y="203.3" transform="rotate(-90 18.9 203.3)">70</text>
<text x="91.1" y="220.6">90</text>
<text x="125.7" y="220.6">PL 700</text>
<text x="168.4" y="220.6">90</text>
</g>
<g font-size="3.5">
<text x="56.2" y="271.7">PLATAFORMA ELEVADORA VERTICAL PARA EL USO POR</text>
<text x="70.9" y="275.3">PERSONAS CON MOVILIDAD REDUCIDA</text>
<text x="90.6" y="278.9">Q= 225KG - 1@0º</text>
</g>
<g font-size="2.5">
<text x="48.8" y="291.7">Telf.: +34 952 20 71 66 / Fax: +34 952 20 32 91 // E-mail: ctv@ctvlifts.com / Web: www.ctvlifts.com</text>
<text x="67.7" y="289">Pol. Ind. La Huertecilla. C/ Generación nº 44. 29004 Málaga (Spain)</text>
</g>
</svg>
